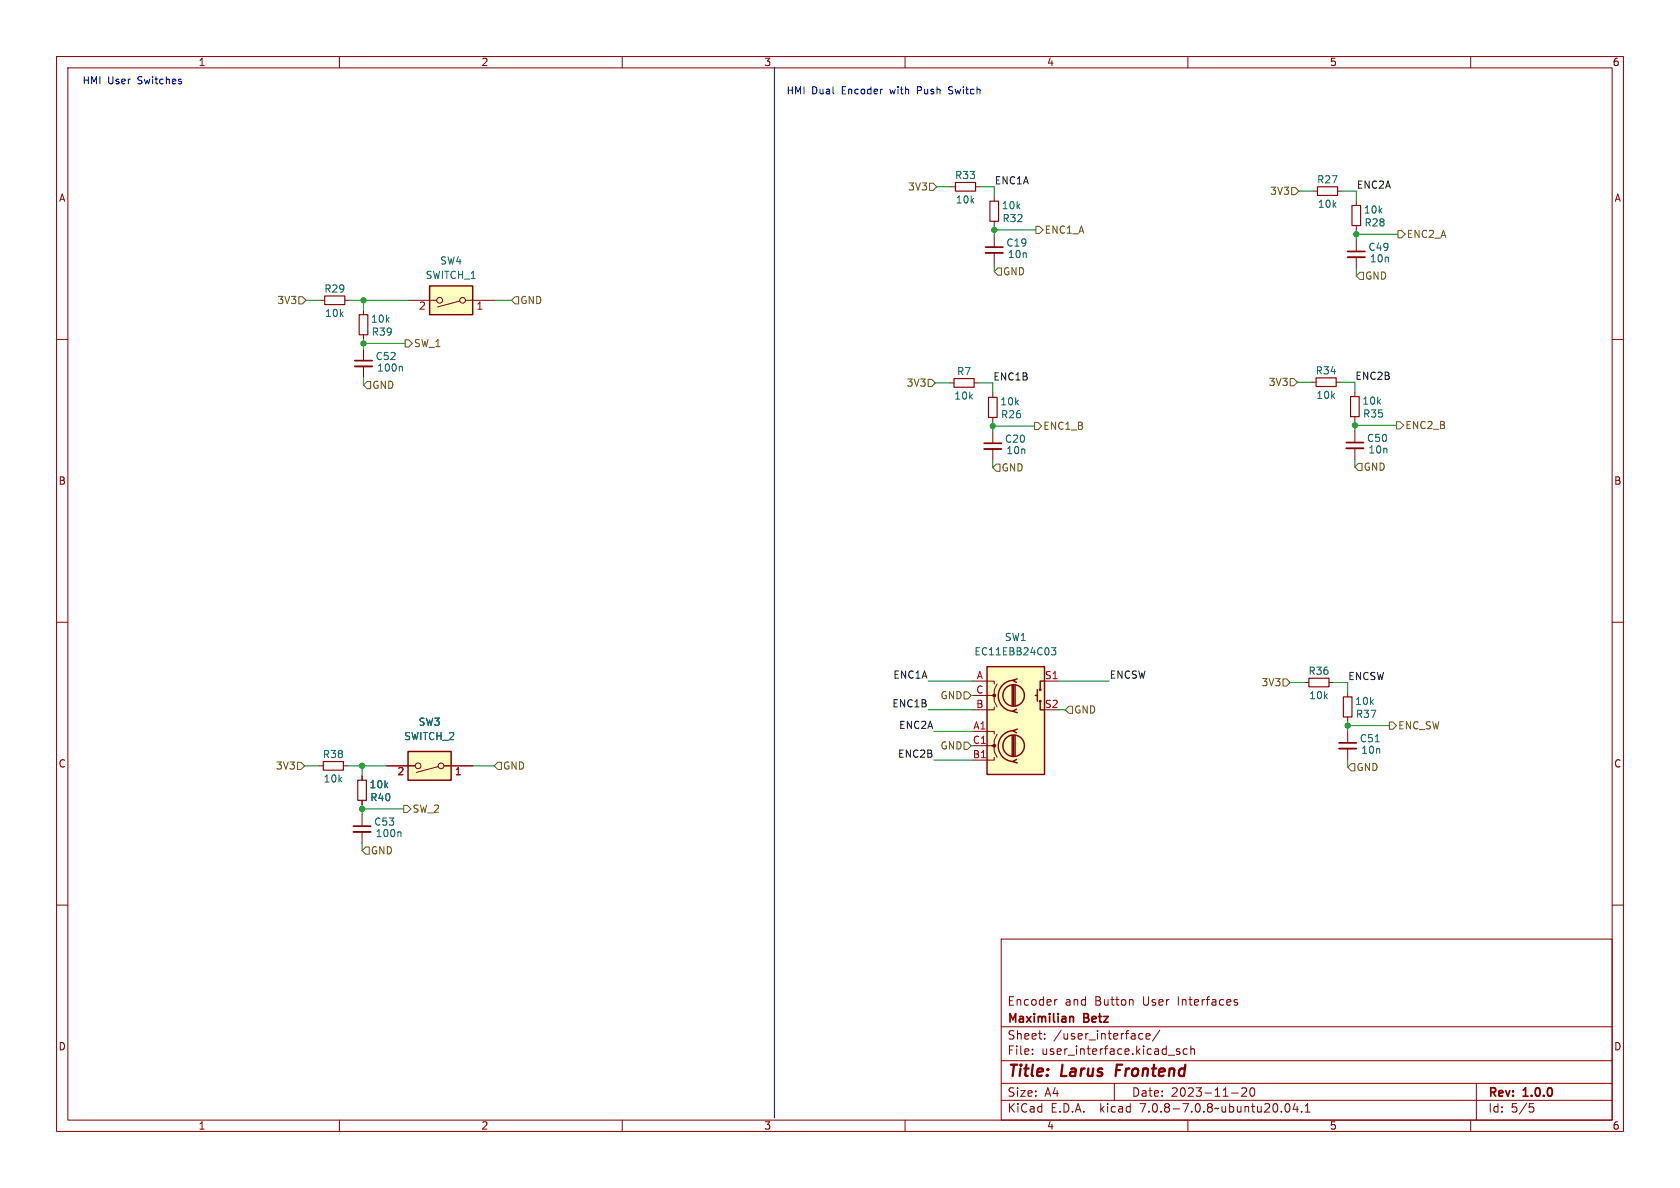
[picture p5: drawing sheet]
<svg xmlns="http://www.w3.org/2000/svg" width="297mm" height="210mm" viewBox="0 0 297 210" stroke-linecap="round" stroke-linejoin="round" font-family="sans-serif">
<g fill="none" stroke="#840000" stroke-width=".18">
<path d="M10 10h277v190h-277zM12 12h273v186h-273zM60 10v2M110 10v2M160 10v2M210 10v2M260 10v2M168.1 33h.8M172.5 33h.7M175.8 34.8v.8M175.8 39.1v.8M232.2 33.8h.7"/>
<path d="M236.5 33.8h.7M239.8 35.6v.7M239.8 39.9v.7M10 60h2M56.6 53.1h.8M61 53.1h.7M64.3 54.9v.7M64.3 59.2v.7M72.1 53.1h5.1M81.3 53.2l-3.9 1.1M82.3 53.1h5.1M175.8 41.7v2"/>
<path d="M175.8 44.7v2M239.8 42.4v2.1M239.8 45.5v2M285 60h2M64.3 61.7v2.1M64.3 64.8v2M167.9 67.7h.8M172.2 67.7h.8M175.5 69.5v.7M175.5 73.8v.7M175.5 76.3v2.1M175.5 79.4v2"/>
<path d="M231.9 67.6h.8M236.2 67.6h.8M239.5 69.3v.8M239.5 73.7v.7M239.5 76.2v2M239.5 79.2v2.1M10 110h2M285 110h2M56.4 135.4h.7M60.7 135.4h.8M64 137.2v.7M68.3 135.4h5.1"/>
<path d="M77.5 135.5l-3.9 1.1M78.5 135.4h5.1M172 129.3h3.8v.5M172 120.4h3.8v.5M172 131.8h3.8v1l.5 1.1M172 122.9h3.8v1.1l.5 1M175.8 133.9v.5h-3.8M175.8 125v.5h-3.8M176.3 129.8l-.5 1v1h-.5M176.3 120.9l-.5 1v1h-.5M184.7 120.4h2.5M230.6 120.7h.8"/>
<path d="M234.9 120.7h.8M238.3 122.4v.8M238.3 126.7v.8M238.3 129.3v2M238.3 132.3v2.1M10 160h2M64 141.5v.7M64 144v2.1M64 147.1v2M285 160h2M177 166h108v32h-108zM186.9 176.7l-.3 .1-.1 .2"/>
<path d="M200.1 176.7l.2 .2v.8M218.2 176.8h.5M218.2 177.1l.5 .2 .1 .1-.1 .2-.4 .1M60 198v2M110 198v2M160 198v2M177 194.5h108M177 191.5h108M177 187.5h108M177 181.5h108M182.5 186.3v.1M182.5 185.5v.1"/>
<path d="M184.7 183.6v.1M184.7 182.8v.1M197 191.5v3M201.4 183.6l.2 .1 .4-.1M202 182.8l-.4-.1-.2 .1M202.6 183.2l.7-.1-.1-.3-.4-.1-.2 .2 .1 .7h.5M205 182.1l-1.3 2M208.5 185.5l-.3-.1-.2 .2v.2l.5 .2v.3h-.5M209.9 185.5l-.4-.1-.3 .3v.4l.1 .2h.6M210 198v2M210.5 185.5l.2-.1 .4 .1 .1 .9M210.5 184.9v1.5"/>
<path d="M217.7 193.2h1.2M219.5 192.4l.6-.1 .2 .1 .1 .3-.9 1.1h.9M221.2 192.4l.1-.1a.81 .81 0 0 1 .6 .6 .81 .81 0 0 1-.3 .8l-.1 .1a.81 .81 0 0 1-.6-.6 .81 .81 0 0 1 .3-.8zM227.3 195.2l.2-.1a.81 .81 0 0 1 .6 .6 .81 .81 0 0 1-.3 .8l-.1 .1a.81 .81 0 0 1-.4-1.4zM229 195l-.4 1.1h.9M229.3 195.6v1M230.1 196.5v.1M230.7 196.6h.9M230.7 195.5l.5-.4v1.5M260 198v2M261 191.5v6.5M270.4 195.1h.7"/>
<path d="M270.5 195.7h.4l.3 .3-.2 .5-.5 .1"/>
<circle cx="77.7" cy="53.1" r=".51"/>
<circle cx="81.8" cy="53.1" r=".51"/>
<circle cx="73.9" cy="135.4" r=".51"/>
<circle cx="78" cy="135.4" r=".51"/>
</g>
<path d="M197.5 188.2l-.3 2" fill="none" stroke="#840000" stroke-width=".4"/>
<path d="M174.2 43.7h3.1M238.3 44.5h3M62.7 63.8h3.1M174 78.4h3M238 78.2h3M236.7 131.3h3.1M62.5 146.1h3M189.2 179.8h.5l.1 .9" fill="none" stroke="#840000" stroke-width=".3"/>
<path d="M174.2 44.7h3.1M238.3 45.5h3M62.7 64.8h3.1M174 79.4h3M238 79.2h3M236.7 132.3h3.1M62.5 147.1h3" fill="none" stroke="#840000" stroke-width=".33"/>
<path d="M71 64.8l.1 .1v.7M185.9 114.5h.8l-.5 .5 .4 .1v.5l-.2 .2-.5-.2M243.1 131.1h.7M70.7 147.1l.2 .1v.7" fill="none" stroke="#006464" stroke-width=".18"/>
<g fill="#ffffc2" stroke="#ffffc2" stroke-width=".18">
<path d="M72.1 132.8h7.7v5.1h-7.7z"/>
<path d="M75.9 50.5h7.7v5.1h-7.7z"/>
<path d="M174.5 117.9h10.2v19h-10.2z"/>
</g>
<g fill="none" stroke="#840000" stroke-width=".25">
<path d="M75.9 50.5h7.7v5.1h-7.7zM174.5 117.9h10.2v19h-10.2zM72.1 132.8h7.7v5.1h-7.7zM178.9 121.2v3.5M178.9 130v3.6M179.2 129.2a2.73 2.73 0 0 0-2.7 2.7 2.73 2.73 0 0 0 2.7 2.7M179.2 120.3a2.73 2.73 0 0 0-2.7 2.7 2.73 2.73 0 0 0 2.7 2.7M179.2 121.2v3.5M179.2 130v3.6M179.5 121.2v3.5M179.5 130v3.6M179.7 134.2l-.6 .4 .7 .3"/>
<path d="M179.7 125.3l-.6 .4 .7 .3M179.8 128.9l-.7 .3 .6 .3M179.8 120l-.7 .3 .6 .4M183 122.9h.4M183.4 121.9v2.1M183.9 124v1.5h.8M184.7 120.4h-.8v1.5"/>
<circle cx="179.2" cy="131.8" r="1.9"/>
<circle cx="179.2" cy="122.9" r="1.9"/>
<circle cx="183.9" cy="121.9" r=".13"/>
<circle cx="183.9" cy="124" r=".13"/>
</g>
<g fill="none" stroke="#840000" stroke-width=".2">
<path d="M168.9 32.3h3.6v1.5h-3.6zM175 35.6h1.5v3.5h-1.5zM232.9 33h3.6v1.5h-3.6zM239 36.3h1.5v3.6h-1.5zM57.4 52.3h3.6v1.5h-3.6zM63.5 55.6h1.5v3.6h-1.5zM168.7 66.9h3.5v1.6h-3.5zM174.8 70.2h1.5v3.6h-1.5zM232.7 66.8h3.5v1.5h-3.5zM238.8 70.1h1.5v3.6h-1.5zM231.4 119.9h3.5v1.5h-3.5zM57.1 134.6h3.6v1.5h-3.6z"/>
<path d="M63.2 137.9h1.6v3.6h-1.6zM237.5 123.2h1.5v3.5h-1.5z"/>
</g>
<g fill="#840000" stroke="#840000" stroke-width=".18">
<circle cx="175.8" cy="131.8" r=".25"/>
<circle cx="175.8" cy="122.9" r=".25"/>
</g>
<g fill="none" stroke="#725600" stroke-width=".18">
<path d="M164.3 32.4h.7l.6 .6-.6 .7h-.7zM228.3 33.1h.7l.6 .7-.6 .6h-.7zM52.8 52.5h.7l.6 .6-.6 .6h-.7zM91.1 52.5h.6v1.2h-.6l-.7-.6zM176.4 47.4h.6v1.2h-.6l-.6-.6zM183.1 40h.7l.6 .6-.6 .7h-.7zM240.4 48.1h.6v1.3h-.6l-.6-.6zM247.1 40.8h.7l.6 .6-.6 .6h-.7zM64.9 67.4h.6v1.3h-.6l-.6-.6zM71.6 60.1h.7l.6 .6-.6 .6h-.7zM164.1 67.1h.6l.7 .6-.7 .6h-.6zM182.9 74.7h.6l.6 .6-.6 .6h-.6z"/>
<path d="M228.1 66.9h.6l.7 .7-.7 .6h-.6zM246.9 74.5h.6l.7 .7-.7 .6h-.6zM176.1 82h.7v1.3h-.7l-.6-.6zM240.2 81.9h.6v1.3h-.6l-.7-.6zM52.6 134.7h.6l.6 .7-.6 .6h-.6zM88 134.7h.6v1.3h-.6l-.6-.6zM170.4 122.3h.7l.6 .6-.6 .7h-.7zM170.4 131.2h.7l.6 .6-.6 .7h-.7zM189 124.8h.6v1.3h-.6l-.7-.6zM226.8 120h.7l.6 .7-.6 .6h-.7zM238.9 135h.6v1.3h-.6l-.6-.7zM245.6 127.6h.7l.6 .7-.6 .6h-.7z"/>
<path d="M64 150.4l.6-.7h.7v1.3h-.7zM71.4 142.4h.6l.6 .6-.6 .6h-.6z"/>
</g>
<path d="M32.1 14.5v.3M136.9 11.9v185.7M167.7 16.5l.2 .1M167.9 15.3l-.2 .3 .2 .3" fill="none" stroke="#0000c2" stroke-width=".18"/>
<g fill="none" stroke="#009600" stroke-width=".18">
<path d="M165.6 33h2.5M173.2 33h2.6v1.8M175.8 39.9v1.8M229.6 33.8h2.6M237.2 33.8h2.6v1.8M54.1 53.1h2.5M61.7 53.1h10.4M64.3 53.1v1.8M64.3 59.9v1.8M87.4 53.1h3M175.8 46.7v1.3M175.8 40.6h7.3"/>
<path d="M239.8 40.6v1.8M239.8 47.5v1.3M239.8 41.4h7.3M64.3 66.8v1.3M64.3 60.7h7.3M165.4 67.7h2.5M173 67.7h2.5v1.8M175.5 74.5v1.8M175.5 75.3h7.4M229.4 67.6h2.5M237 67.6h2.5v1.7M239.5 75.2h7.4"/>
<path d="M239.5 74.4v1.8M175.5 81.4v1.3M239.5 81.3v1.3M53.8 135.4h2.6M61.5 135.4h6.8M64 135.4v1.8M83.6 135.4h3.8M164.1 125.5h7.9M164.1 120.4h7.9M165.1 129.3h6.9M165.1 134.4h6.9M171.7 122.9h.3"/>
<path d="M187.2 125.5h1.1M187.2 120.4h8.9M228.1 120.7h2.5M235.7 120.7h2.6v1.7M238.3 127.5v1.8M238.3 134.4v1.2M238.3 128.3h7.3M64 142.2v1.8M64 149.1v1.3M64 143h7.4"/>
</g>
<g fill="#009600" stroke="#009600" stroke-width=".18">
<circle cx="239.8" cy="41.4" r=".46"/>
<circle cx="175.8" cy="40.6" r=".46"/>
<circle cx="239.5" cy="75.2" r=".46"/>
<circle cx="175.5" cy="75.3" r=".46"/>
<circle cx="238.3" cy="128.3" r=".46"/>
<circle cx="64" cy="135.4" r=".46"/>
<circle cx="64.3" cy="60.7" r=".46"/>
<circle cx="64" cy="143" r=".46"/>
<circle cx="64.3" cy="53.1" r=".46"/>
</g>
<g font-size="2.8" fill="#840000">
<text x="178" y="190.9">Title:</text>
<text x="187.7" y="190.9">Larus</text>
<text x="198.1" y="190.9">Frontend</text>
</g>
<g font-size="2.1" fill="#840000">
<text x="178" y="178">Encoder</text>
<text x="188.2" y="178">and</text>
<text x="193.6" y="178">Button</text>
<text x="202.2" y="178">User</text>
<text x="208.5" y="178">Interfaces</text>
<text x="178" y="184">Sheet:</text>
<text x="178" y="181.2">Maximilian</text>
<text x="186.2" y="184">/user_interface/</text>
<text x="191.7" y="181.2">Betz</text>
<text x="178" y="186.7">File:</text>
<text x="184.1" y="186.7">user_interface.kicad_sch</text>
<text x="178" y="196.9">KiCad</text>
<text x="178" y="194.1">Size:</text>
<text x="184.7" y="194.1">A4</text>
<text x="185.7" y="196.9">E.D.A.</text>
<text x="194.6" y="196.9">kicad</text>
<text x="200" y="194.1">Date:</text>
<text x="201.8" y="196.9">7.0.8-7.0.8~ubuntu20.04.1</text>
<text x="207" y="194.1">2023-11-20</text>
<text x="263" y="194.3">Rev:</text>
<text x="263" y="196.9">Id:</text>
<text x="267.1" y="196.9">5/5</text>
<text x="269.4" y="194.3">1.0.0</text>
</g>
<g font-size="1.8" fill="#840000">
<text x="35" y="11.9">1</text>
<text x="85" y="11.9">2</text>
<text x="135" y="11.9">3</text>
<text x="185" y="11.9">4</text>
<text x="235" y="11.9">5</text>
<text x="285" y="11.9">6</text>
<text x="10.3" y="35.9">A</text>
<text x="285.3" y="35.9">A</text>
<text x="10.3" y="85.9">B</text>
<text x="285.3" y="85.9">B</text>
<text x="10.3" y="135.9">C</text>
<text x="285.3" y="135.9">C</text>
<text x="10.3" y="185.9">D</text>
<text x="285.3" y="185.9">D</text>
<text x="35" y="199.9">1</text>
<text x="85" y="199.9">2</text>
<text x="135" y="199.9">3</text>
<text x="185" y="199.9">4</text>
<text x="235" y="199.9">5</text>
<text x="285" y="199.9">6</text>
</g>
<g font-size="1.8" fill="#0000c2">
<text x="14.5" y="15">HMI</text>
<text x="19" y="15">User</text>
<text x="24.4" y="15">Switches</text>
<text x="138.9" y="16.8">HMI</text>
<text x="143.5" y="16.8">Dual</text>
<text x="148.9" y="16.8">Encoder</text>
<text x="157.6" y="16.8">with</text>
<text x="162.6" y="16.8">Push</text>
<text x="168.4" y="16.8">Switch</text>
</g>
<g font-size="1.8" fill="#725600">
<text x="160.4" y="33.9">3V3</text>
<text x="224.4" y="34.6">3V3</text>
<text x="184.6" y="41.5">ENC1_A</text>
<text x="248.6" y="42.3">ENC2_A</text>
<text x="48.9" y="53.9">3V3</text>
<text x="91.9" y="53.9">GND</text>
<text x="177.2" y="48.9">GND</text>
<text x="241.2" y="49.6">GND</text>
<text x="73.1" y="61.6">SW_1</text>
<text x="65.7" y="68.9">GND</text>
<text x="160.2" y="68.6">3V3</text>
<text x="224.2" y="68.4">3V3</text>
<text x="184.3" y="76.2">ENC1_B</text>
<text x="248.3" y="76">ENC2_B</text>
<text x="177" y="83.5">GND</text>
<text x="241" y="83.4">GND</text>
<text x="166.2" y="123.8">GND</text>
<text x="222.9" y="121.5">3V3</text>
<text x="189.8" y="126.3">GND</text>
<text x="247.1" y="129.1">ENC_SW</text>
<text x="48.7" y="136.2">3V3</text>
<text x="88.8" y="136.2">GND</text>
<text x="166.2" y="132.7">GND</text>
<text x="239.7" y="136.5">GND</text>
<text x="72.8" y="143.9">SW_2</text>
<text x="65.5" y="151.2">GND</text>
</g>
<g font-size="1.8" fill="#006464">
<text x="168.7" y="31.9">R33</text>
<text x="232.7" y="32.6">R27</text>
<text x="168.9" y="36.2">10k</text>
<text x="177" y="37.2">10k</text>
<text x="177.1" y="39.5">R32</text>
<text x="232.9" y="36.9">10k</text>
<text x="241" y="37.9">10k</text>
<text x="241.1" y="40.2">R28</text>
<text x="77.7" y="47">SW4</text>
<text x="177.8" y="43.8">C19</text>
<text x="178.1" y="45.8">10n</text>
<text x="241.8" y="44.6">C49</text>
<text x="242.1" y="46.6">10n</text>
<text x="57.2" y="51.9">R29</text>
<text x="75.1" y="49.5">SWITCH_1</text>
<text x="57.4" y="56.2">10k</text>
<text x="65.5" y="57.3">10k</text>
<text x="65.6" y="59.5">R39</text>
<text x="66.3" y="63.9">C52</text>
<text x="66.6" y="65.9">100n</text>
<text x="168.6" y="70.8">10k</text>
<text x="169.1" y="66.5">R7</text>
<text x="176.7" y="71.9">10k</text>
<text x="232.5" y="66.4">R34</text>
<text x="232.6" y="70.7">10k</text>
<text x="240.7" y="71.7">10k</text>
<text x="176.9" y="74.1">R26</text>
<text x="240.9" y="74">R35</text>
<text x="177.6" y="78.5">C20</text>
<text x="177.8" y="80.5">10n</text>
<text x="241.6" y="78.3">C50</text>
<text x="241.8" y="80.4">10n</text>
<text x="177.5" y="113.5">SW1</text>
<text x="172.2" y="116.1">EC11EBB24C03</text>
<text x="231.2" y="119.5">R36</text>
<text x="231.3" y="123.8">10k</text>
<text x="239.5" y="124.8">10k</text>
<text x="71.3" y="131">SWITCH_2</text>
<text x="73.9" y="128.5">SW3</text>
<text x="239.6" y="127.1">R37</text>
<text x="240.3" y="131.4">C51</text>
<text x="57" y="134.2">R38</text>
<text x="240.5" y="133.5">10n</text>
<text x="57.1" y="138.5">10k</text>
<text x="65.2" y="139.5">10k</text>
<text x="65.4" y="141.8">R40</text>
<text x="66" y="146.2">C53</text>
<text x="66.3" y="148.2">100n</text>
</g>
<g font-size="1.8" fill="#0f0f0f">
<text x="175.8" y="32.7">ENC1A</text>
<text x="239.8" y="33.4">ENC2A</text>
<text x="175.5" y="67.3">ENC1B</text>
<text x="239.5" y="67.2">ENC2B</text>
<text x="157.7" y="125.1">ENC1B</text>
<text x="157.8" y="120">ENC1A</text>
<text x="196.1" y="120">ENCSW</text>
<text x="238.3" y="120.3">ENCSW</text>
<text x="158.8" y="128.9">ENC2A</text>
<text x="158.7" y="134">ENC2B</text>
</g>
<g font-size="1.8" fill="#a90000">
<text x="74" y="55.1">2</text>
<text x="84.1" y="55.1">1</text>
<text x="172.5" y="125.2">B</text>
<text x="172.5" y="122.7">C</text>
<text x="172.6" y="120.1">A</text>
<text x="184.6" y="120.1">S1</text>
<text x="184.6" y="125.2">S2</text>
<text x="172" y="129">A1</text>
<text x="70.2" y="137.4">2</text>
<text x="80.3" y="137.4">1</text>
<text x="171.9" y="134.1">B1</text>
</g>
<text font-size="1.8" fill="#009600" x="171.9" y="131.6">C1</text>
</svg>
